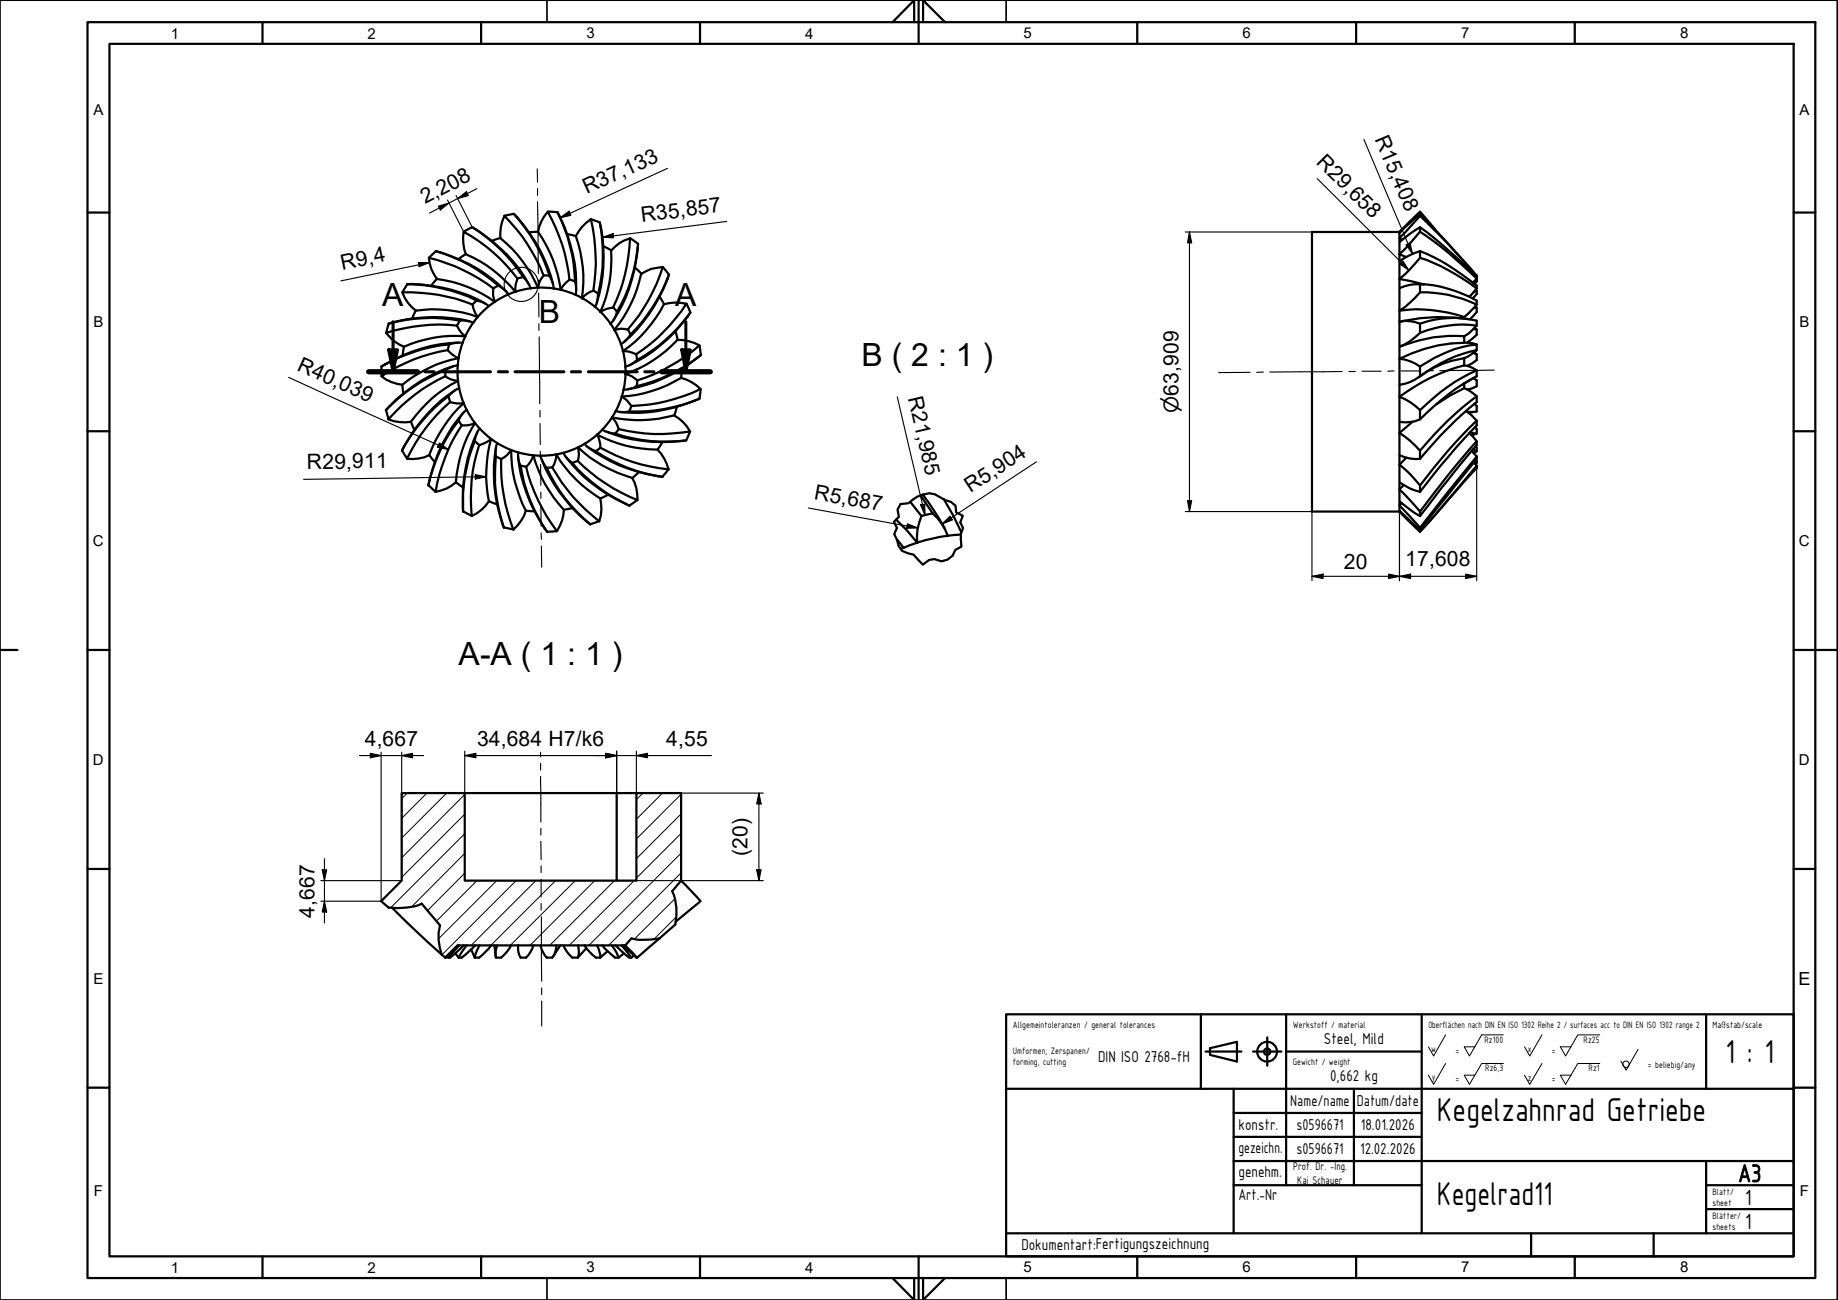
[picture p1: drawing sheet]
<svg xmlns="http://www.w3.org/2000/svg" width="420mm" height="297mm" viewBox="0 0 420 297" stroke-linecap="round" stroke-linejoin="round" font-family="sans-serif">
<!-- layer: Schraffur -->
<g fill="none" stroke="#000" stroke-width=".23">
<path d="M93.1 181.2l-1.3 1.3M97.6 181.2l-5.8 5.8M102.1 181.2l-10.3 10.3M106.2 199.5l-8.5 8.6M106.2 195l-12.2 12.2M106.2 190.5l-16.9 16.9M106.2 186l-14.4 14.5M106.2 181.5l-14.4 14.5M147 181.2l-1.5 1.5M151.4 181.2l-5.9 6M155.7 199.4l-16.6 16.6M155.7 194.9l-21.1 21.1"/>
<path d="M155.7 190.4l-10.2 10.2M155.7 186l-10.2 10.2M155.7 181.5l-10.2 10.2M109 201.2l-9.2 9.3M113.5 201.2l-13.2 13.3M118 201.2l-17 17M122.5 201.2l-14.8 14.8M127 201.2l-14.8 14.8M131.5 201.2l-14.9 14.8M136 201.2l-14.8 14.8M140.5 201.2l-14.8 14.8M145 201.2l-14.9 14.8"/>
<path d="M154.3 205.3l-9.3 9.3M154.6 209.5l-5.1 5.1"/>
</g>
<!-- layer: Sichtbare Kanten(CS) -->
<g fill="none" stroke="#000" stroke-width=".51">
<path d="M98 58.9a40.8 40.8 0 0 1 14.8 7 4.9 4.9 0 0 0 .4 3.1 29.1 29.1 0 0 0-13.3-5.3 8.7 8.7 0 0 1-1.9-4.8zM99.7 57.4l-1.6 1.5M106 52.9a38.7 38.7 0 0 1 12.3 10.8 5.5 5.5 0 0 0-.4 3 29.7 29.7 0 0 0-11.4-8.6 10.4 10.4 0 0 1-.5-5.2zM106.5 58l-1.7 1.2M108 51.9l-2 1M114.4 54.4l-1.9 .6M115.3 49.3a40.2 40.2 0 0 1 9 13.7 4.7 4.7 0 0 0-1.3 2.8 30.2 30.2 0 0 0-8.6-11.4 9.9 9.9 0 0 1 .9-5.1zM117.5 48.9a37.9 37.9 0 0 1 8.1 14.1 5.7 5.7 0 0 1 1 3M117.5 48.9a36.4 36.4 0 0 1 8.9 16M117.5 48.9l-2.2 .4M123 53l-2 .1M125.2 48.4a39.4 39.4 0 0 1 5 15.5 5.2 5.2 0 0 0-2 2.4 30.3 30.3 0 0 0-5.2-13.3 9.4 9.4 0 0 1 2.2-4.6z"/>
<path d="M125.3 48.3l2.2 .2M127.4 48.5a39.3 39.3 0 0 1 4 15.8 6.5 6.5 0 0 1 .2 3.1M127.4 48.5a37 37 0 0 1 4.3 17.9M129.7 53.5l2 .4M134 50.9l1.1-.8a42.6 42.6 0 0 1 .5 16.3 5.2 5.2 0 0 0-2.6 1.8 29.3 29.3 0 0 0-1.4-14.2l1.4-2.1zM135.1 50.1l2.1 .7M137.9 56.2l1.8 1M140.6 56.4l1-.9 1.1-.6 1.3-.4a39.9 39.9 0 0 1-3.9 15.8 6.1 6.1 0 0 0-2.9 1 29.2 29.2 0 0 0 2.5-14zM144 54.4l1.9 1.3M145.9 55.7a37.6 37.6 0 0 1-4.9 15.6 5.1 5.1 0 0 1-1.5 2.7M145.9 55.7a36.6 36.6 0 0 1-5.8 17.6M299.9 53h20v63.9h-20z"/>
<path d="M319.9 55.3l2.4-1.9 2.3-1.5a108.1 108.1 0 0 1 13 11.5v.3M319.9 53l.1 .1M321.4 58.7l-1.5-.6 1.3-1.2 3.4-4a83.4 83.4 0 0 1 13 10.8M322.4 50.5l-2.5 2.5M324.6 58.9a31.9 31.9 0 0 1-4.7 4.8l5.4 1.2M324.6 58.9a46.5 46.5 0 0 1 13 7M324.6 57.4a49.2 49.2 0 0 1 13 7.9v.6M324.6 57.4a17 17 0 0 0-4.7 2.3M324.6 49.3a185.9 185.9 0 0 1 13 13.7M324.6 48.9l2.2 2.1 9.7 10.8M324.6 49.3l-4.7 5.1 .6 .4M324.6 48.9l-4.7 4.3"/>
<path d="M324.6 48.9v.4M324.6 51.9v1M324.6 57.4v1.5M328 52.4l-3.4-4-4.7 4.6M88.3 76.1a40.6 40.6 0 0 1 16.2-1.7 5.5 5.5 0 0 0 1.9 2.4 29.2 29.2 0 0 0-14.1 2.4 9.2 9.2 0 0 1-4-3.1zM88.9 73.9l-.6 2.1M91.9 66.8a39.5 39.5 0 0 1 16.1 2.8 6.7 6.7 0 0 0 1.2 2.8 29.6 29.6 0 0 0-14.1-1.4 9.1 9.1 0 0 1-3.2-4.2zM92.3 79.2l-.3 2M93.1 64.9l-1.1 1.9M95.1 70.9l-.9 1.9M99.9 63.7l-1.3 1.5M102.7 78.7l-.3 1.3"/>
<path d="M104.8 78.3a35.8 35.8 0 0 0-17.6 5.4M105.2 73.2l-.7 1.2M105.7 78.3a6.3 6.3 0 0 0-3 .4 38.4 38.4 0 0 0-15.5 5M105.8 78.3a19.2 19.2 0 0 0-1.1 8.7M107.3 73.4a35.3 35.3 0 0 0-18.5 .6 36.8 36.8 0 0 1 16.4-.7 6.1 6.1 0 0 1 3 .5M109 68.6l-.9 .9M111 69.4a35.8 35.8 0 0 0-17.9-4.5 37.1 37.1 0 0 1 15.9 3.8 5.3 5.3 0 0 1 2.8 1.3M114 65.2l-1.2 .7M115.6 66.5a34.4 34.4 0 0 0-16-9.1 36.3 36.3 0 0 1 14.3 7.9 6.1 6.1 0 0 1 2.4 2M119.6 63.3l-1.3 .3M120.9 65a33.9 33.9 0 0 0-13-13.1 37.7 37.7 0 0 1 11.7 11.5l1 1.2 .7 1.3M121.3 65.9a19.2 19.2 0 0 0-15.5 12.4"/>
<path d="M121.3 65.9a19.2 19.2 0 0 1 20.8 24.7M124.3 62.9l1.3 .1M130.2 63.9l1.3 .4M135.6 66.4l1.1 .7M136.4 69.3a35.4 35.4 0 0 0 .7-18.5 37.8 37.8 0 0 1-.4 16.4 6.7 6.7 0 0 1-.7 3M140.2 70.3l.9 1M142.7 78.1a35.4 35.4 0 0 0 10.2-15.3 38.7 38.7 0 0 1-8.8 13.7 6.6 6.6 0 0 1-2.2 2.2M143.6 75.2l.5 1.2M145.2 61.1l1.4 1.4M146.6 62.6a8.8 8.8 0 0 1 4.9-1.6 40.2 40.2 0 0 1-8 14.3 4.9 4.9 0 0 0-3.1 .1 30.2 30.2 0 0 0 6.2-12.8zM150.8 67.8l1 1.7M151.5 61l1.4 1.7"/>
<path d="M151.8 69.5a10.5 10.5 0 0 1 5.1-.1 40.4 40.4 0 0 1-11.5 11.5 5.7 5.7 0 0 0-3-.7 29.7 29.7 0 0 0 9.4-10.7zM154.4 75.7l.5 1.9M156.9 69.4l.9 2M159.9 78.9l.3 2.2M319.9 71a21.5 21.5 0 0 0 4.7-4.2 28 28 0 0 1 13 2.8l-2.9 2.8a33.2 33.2 0 0 0-14.8-1.4zM319.9 65.8a14.1 14.1 0 0 1 9.5-.3l1.6 .5a31.2 31.2 0 0 1 6.6 2.7v.9M324.2 64.9h1.4M324.6 74a23.2 23.2 0 0 1 13-.7v1.1M324.6 76.1a13.6 13.6 0 0 1-4.7 3.1M324.6 64.9v1.9M324.6 74v2.1M334.7 76.8a32 32 0 0 0-14.5 2.3"/>
<path d="M334.7 72.4v.4M334.7 76.8v1.5M337.1 74.9l.5 .4-.7-.1M337.2 70l.4 .3-.7 .1M337.3 66.2l.3 .2-.7 .3M337.4 63.8l.2 .1M337.6 74.4a26.2 26.2 0 0 0-13 1.7M337.6 70.3v1l-1.6 1.6a42.3 42.3 0 0 0-16.1 .6 8 8 0 0 1 4.7 .5M337.6 74.4l-1.4 1.4-1.5 1M337.6 65.9l-1.7 1.9M337.6 63l-.2 .2zM337.6 75.3v1.2l-2.2 1.8"/>
<path d="M337.6 63.9v.4l-.5 .6M337.6 66.4v.8l-.9 1M337.6 78.7v1.3M337.6 63.7l-.9 .9M337.6 63.9l-.7 .5M87.2 86a38.5 38.5 0 0 1 15.2-6 6.6 6.6 0 0 0 2.4 1.8 29.7 29.7 0 0 0-12.9 6.1 9.4 9.4 0 0 1-4.7-1.9zM87.2 83.7v2.2M88.2 93.7l.6 2.1M91.7 92.8a38 38 0 0 1 10.1-6.8 5.4 5.4 0 0 0 2.9 1 29.2 29.2 0 0 0-10.8 9.4 9.9 9.9 0 0 1-5.1-.6zM92 87.9l.2 2M93.9 96.4l.8 1.8M101.4 93.2l1.5-1.3a6.6 6.6 0 0 0 3.1 .2 31.1 31.1 0 0 0-7.9 11.9 9.2 9.2 0 0 1-5.1 .8 40.1 40.1 0 0 1 8.4-11.6z"/>
<path d="M101.8 84.6v1.3M102.5 90.5l.4 1.3M104.6 83.5a6.4 6.4 0 0 0-2.8 1.1 37.3 37.3 0 0 0-13.6 9.1 36.2 36.2 0 0 1 15.4-10M104.7 87a19.2 19.2 0 0 0 3.9 9.6M104.8 96.1l.7 1.1M105 88.7a6.6 6.6 0 0 0-2.5 1.8 38.8 38.8 0 0 0-10.6 12.5 36.3 36.3 0 0 1 12.2-13.9M105.5 97.2a40.1 40.1 0 0 0-5.9 15.2M106.7 93.6a5.5 5.5 0 0 0-1.9 2.5 36.7 36.7 0 0 0-6.9 14.8 35.8 35.8 0 0 1 8-16.6M108.6 96.6l1 1.3M108.6 96.6a29.6 29.6 0 0 0-4.4 13.6 8.7 8.7 0 0 1-4.6 2.2M108.6 96.6a5.3 5.3 0 0 1-3.1 .6M109.6 97.9a6.4 6.4 0 0 0-1.1 2.9 36.7 36.7 0 0 0-2.6 16.1 36.6 36.6 0 0 1 3.2-18.1"/>
<path d="M109.6 97.9l1.8 1.7 2.3 1.6M136.5 99.3a29.4 29.4 0 0 0 13.8 3.4 10.3 10.3 0 0 1 2.5 4.5 38.5 38.5 0 0 1-15.6-4.9 5.8 5.8 0 0 0-.7-3zM137.7 98.2a5.9 5.9 0 0 0 2.9 .8 36.4 36.4 0 0 0 16.2 1.6 35.4 35.4 0 0 1-18.2-2M139.9 95.4a30 30 0 0 0 14.2-.5 8.9 8.9 0 0 1 3.6 3.7 39.2 39.2 0 0 1-16.3-.6 5.3 5.3 0 0 0-1.5-2.6zM140.7 93.9a6.4 6.4 0 0 0 3.1 .1 38.3 38.3 0 0 0 16.1-2.9 37.4 37.4 0 0 1-18.2 3.1M141.5 98l-.8 1.1M142.1 90.6a30 30 0 0 0 13.6-4.3 9.8 9.8 0 0 1 4.4 2.6 39.2 39.2 0 0 1-15.8 3.9M142.1 90.6a6 6 0 0 1 2.2 2.2M142.1 90.6a19.2 19.2 0 0 1-28.4 10.6M142.9 85.5a29.6 29.6 0 0 0 12-7.9 10.8 10.8 0 0 1 5 1.3 41 41 0 0 1-14.2 8 5.1 5.1 0 0 0-2.8-1.4zM143.5 88.9a36.5 36.5 0 0 0 16.7-7.8 38.4 38.4 0 0 1-14.7 7.2 6.3 6.3 0 0 1-3 .7M143.8 83.5a36.1 36.1 0 0 0 14-12.1 38.2 38.2 0 0 1-12.2 10.9 6.1 6.1 0 0 1-2.7 1.5"/>
<path d="M144.4 92.8l-.6 1.2M145.4 80.9l.2 1.3M145.7 86.9l-.2 1.3M154.7 92.9l-.5 2M155.8 84.3l-.1 2M157.8 98.5l-.9 2.1M160.2 88.9l-.3 2.2M319.9 82a32.2 32.2 0 0 1 16.6-3.6l1.1 .3a28.9 28.9 0 0 0-13 5 10 10 0 0 0-4.7-1.7zM324.6 95.8a8.1 8.1 0 0 1-4.7 .6M324.6 83.7v2.3M324.6 93.7v2.1M334.7 88.7l-3.2 1.6-3.1 2.1"/>
<path d="M334.7 83.5a41.9 41.9 0 0 0-14.8 7.2 13.2 13.2 0 0 1 4.7 3M334.7 88.7l1.5 .8 1.4 1a74.1 74.1 0 0 0-13 12.5 20.7 20.7 0 0 0-4.7-4.1l3-2.5M334.7 83.5a6.4 6.4 0 0 1 2.9 1.1M334.7 81.8l1.5-.7 1.4-1.1a35 35 0 0 0-14.1 6.7l-1.2 .6-2.4 .6M334.7 81.8a22.1 22.1 0 0 0-10.4 4.4M334.7 81.8v1.7M334.7 87.6v1.1M335.2 93.9l1.2 1 1.2 1.2M335.9 98.9l1.7 1.9a223.4 223.4 0 0 0-13 16.1l-4.7-5.1 1-.9M336 98.7l1.6 .3M336.7 94.2h-1.1M336.9 86.4l.7 .5v1.4l-1.1 .5-1.1 .2"/>
<path d="M336.9 80.6l.7 .3-.7-.3M337.1 92.3l.5 .5v1.2l-2.2 .1M337.2 97.6l.4 .4v1M337.6 96.1v1.1a181 181 0 0 0-13 15.2M337.6 96.1a118.2 118.2 0 0 0-13 14.8M337.6 90.5v1.4a93.5 93.5 0 0 0-13 12.9 8.7 8.7 0 0 1-4.7-.8M337.6 86a53.6 53.6 0 0 0-13 9.8M337.6 84.6a43.6 43.6 0 0 0-13 9.1M337.6 80.9v1.4l-2.2 1.3M337.6 84.6v1.4M337.6 86l-3.2 1.8M337.6 99l-1.2 .5"/>
<path d="M91.9 102.9l1.2 1.9M98 110.9l1.6 1.5M98.1 104l1.3 1.6M104.2 110.2l1.7 1.2M105.9 116.9l2 1M108.5 100.8l1 .9M109.5 101.7l1.5-.6 1.3-.8a30.9 30.9 0 0 0-.5 14.2 9.1 9.1 0 0 1-4 3.4 38.6 38.6 0 0 1 1.7-16.2zM111.8 114.5l1.9 .7M113.4 104.3l1.2 .6M113.7 101.3a5.3 5.3 0 0 0-.4 3 37 37 0 0 0 1.9 16.3 35 35 0 0 1-1.8-18.4M114.6 104.9a5.4 5.4 0 0 0 2.2-2 29.8 29.8 0 0 0 3.4 13.8 9.4 9.4 0 0 1-2.9 4.3 41 41 0 0 1-2.7-16.1zM118.4 103.4a5.6 5.6 0 0 0 .6 3 36.6 36.6 0 0 0 6.1 15.1"/>
<path d="M118.4 104.4a35.7 35.7 0 0 0 6.7 17.1M119 106.4l1.3 .2M120.2 116.7l2 .2M121.9 104.1a29.5 29.5 0 0 0 7 12.4 9.8 9.8 0 0 1-1.6 4.9 40.8 40.8 0 0 1-7-14.7 5.7 5.7 0 0 0 1.6-2.6zM123.6 104.1a6.2 6.2 0 0 0 1.4 2.8 36.6 36.6 0 0 0 9.9 12.9M123.9 105.1a35 35 0 0 0 11 14.7M126.3 106.8l-1.3 .1M127.2 103.8a29.3 29.3 0 0 0 10 10.1 9.2 9.2 0 0 1-.2 5.2 40.3 40.3 0 0 1-10.8-12.3 5.6 5.6 0 0 0 1-3zM128.8 103.5a6.4 6.4 0 0 0 2 2.3 39.6 39.6 0 0 0 13.1 9.8 36.7 36.7 0 0 1-14.6-11.3M130.9 116.1l-2 .4M132.1 105.3l-1.2 .5M132.1 102.2a29.3 29.3 0 0 0 12.4 7 9.4 9.4 0 0 1 1.2 5.1 42 42 0 0 1-13.6-9 5.6 5.6 0 0 0 0-3.1z"/>
<path d="M133.6 101.4a5.6 5.6 0 0 0 2.6 1.7 36.3 36.3 0 0 0 15.2 5.9M134.3 102.1a34.7 34.7 0 0 0 17.1 6.9M137 119.1l-2.1 .7M137.3 102.3l-1.1 .8M139.1 113l-1.9 .9M145.7 114.2l-1.8 1.3M146.1 107.8l-1.5 1.4M151.4 101l-1 1.7M152.8 107.2l-1.4 1.7M208.1 114.7l2.5 3.2M210.4 113.2l2.8 4.1a12 12 0 0 1 3.5 5.2M210.6 117.9a11.9 11.9 0 0 0-.9 6.1l-2.3-2.7-2.5-2.6"/>
<path d="M210.9 113l2.7 3.8 2.3 3.8M213.3 117.3l-2.6 .6M215.8 114.1l2.1 3.7 1.9 3.9M319.9 116.7l4.7 4.3M319.9 110.2a12.8 12.8 0 0 0 4.7 2.2M319.9 116.9l2.6 2.5M320 116.8l-.1 .1M320.4 115l-.5 .5 4.7 5.1M321.5 104.6l-1.6 1.6a27.9 27.9 0 0 1 4.7 4.7M324.6 103v1.8M324.6 110.9v1.5M324.6 116.9v1"/>
<path d="M336.4 103l1.2 1.3M336.7 102.7l.9 .4M336.9 105.7l.7 .7M337.1 105.5l.5 .3-.4 .2M337.3 102l.3 .3v.8M337.4 105.1l.2 .2v.5M337.4 106.8l.2 .1M337.5 106.7l.1 .2M337.6 106.4v.3l-11.1 12.8M337.6 106.4l-13 15.1-4.7-4.6M337.6 104.3v.6l-13 16.1M337.6 104.3l-13 16.3"/>
<path d="M337.6 100.8v.9l-5 5.9-8 10.3-1.1-.6-3.6-2.8M337.6 103.1l-.7 .5M337.6 106.9l-2.6 2.8M115.2 120.5l2.2 .5M127.3 121.4l-2.2 .1M205.4 123.6l-.4-.2 1.6 1.8M219.7 122.1a38.4 38.4 0 0 0-13.7 3.3M324.6 120.6v.4M106.2 181.2h39.3M141 181.2v20M89.7 207.4l5.4 5.3 5.9 5.4M102.2 218.5l.3 .3"/>
<path d="M104.1 217.8l.7 1M104.7 216l-2.9 2.8M105 216l-2.5 2.8M106 216l-2.3 2.2-.8 .6h-.4M106.7 216l-1.9 2.8M107.7 216.9l.8 1.9M108.6 216l-3.1 2.8h-.7M109.6 216l-.7 1.5-.4 1.3M112.3 216l-.6 .8-2.2 2h-1M113 216l.3 2.6M113.7 216a4.7 4.7 0 0 0-.4 2.8h1.3a8.8 8.8 0 0 0 2.2-2.8M121.9 216a6.8 6.8 0 0 1-1.6 2.8h-1.3a4.5 4.5 0 0 1-.6-2.8v.2"/>
<path d="M123.6 216a6.2 6.2 0 0 0 1.4 2.8h1.2a4.8 4.8 0 0 0 1-2.8M128.1 216l-1.6 2.5M128.8 216a7.9 7.9 0 0 0 2 2.8h1.3M132.1 216a4.5 4.5 0 0 1 0 2.8M133.6 216l1.1 1.5 1.5 1.3h1M134 216.6l-1.9 2.2M136.5 216l.7 2.2v.6M137.7 216l2.9 2.8h.8M138.9 217.3l-1.7 1.5M139.9 216l.9 1.5 .6 1.3M140.7 216l2.3 2.2 .8 .6h.5M142.1 216l2.2 2.8"/>
<path d="M142.5 216l3 2.8h.2M142.6 217.9l-1.2 .9M144.9 218.3l-.6 .5M150.7 214.4l-1.9 .3a12 12 0 0 1-4.5-.3l-1.4 1.6h-38.3l-2.8 2.8-.8-.7M150.7 214.4l3.7-3.1a12.4 12.4 0 0 0-.7-7.7l2-2.4v-20h-10.2v20h-39.3v-20h-14.4v20l-4.7 4.7 1.7 1.5a15.4 15.4 0 0 0 7.6-.9l4.2 4.9a11.2 11.2 0 0 0 .4 6.7M150.7 214.4l-5 4.4-2.8-2.8M155.7 201.2l4.4 4.7-5.7 4.7"/>
</g>
<g fill="#000">
<circle cx="319.9" cy="53" r=".25"/>
<circle cx="101.8" cy="218.8" r=".25"/>
</g>
<!-- layer: Bruchlinien(HTW) -->
<path d="M205.9 115.2l1.7-.2 .5-.3a7.9 7.9 0 0 1 4.3-2l1.3 .3 2.4 1.3 1.3 .4 1 .9 .2 1.5 1.5 .7-.6 1.6 .7 1.2a3.7 3.7 0 0 0-.6 2.7l.2 1.6-1.4 .8a3.2 3.2 0 0 1-4.8 2l-1.2 .2-1.5 1.1-2-2.3-1.4-.3a3.3 3.3 0 0 1-2.5-3.1l-.6-1.3 .6-1.4-.7-1.4 1.2-1.1-.3-1.7z" fill="none" stroke="#000" stroke-width=".51"/>
<!-- layer: Schnittansichtslinien(CS) -->
<g fill="none" stroke="#000" stroke-width=".7">
<path d="M88.8 79.9h2.1l-1 5zM89.9 73.5v11.4M155.8 79.9h2l-1 5zM156.8 73.5v11.4M84.3 84.9h11.1M97.2 84.9h2.1M101 84.9h11.1M113.9 84.9h2.1M117.7 84.9h11.2M130.6 84.9h2.1M134.5 84.9h11.2M147.4 84.9h2.1"/>
<path d="M151.3 84.9h11.1"/>
</g>
<path d="M84.3 84.9h11.1M151.3 84.9h11.1" fill="none" stroke="#000" stroke-width="1.2"/>
<path d="M88.8 79.9h2.1l-1 5zM155.8 79.9h2l-1 5z" fill="#000"/>
<!-- layer: Detailkreislinien(HTW) -->
<circle cx="119.2" cy="65" r="3.9" fill="none" stroke="#000" stroke-width=".25"/>
<!-- layer: Skizziergeometrie(CS) -->
<g fill="none" stroke="#000" stroke-width=".51">
<path d="M20 5.1h395v286.9h-395zM25 10h385v277.1h-385zM60 5.1v4.9M110 5.1v4.9M160 5.1v4.9M204 5.1l5-5.1v5.1M210 0v10M211 5.1v-5.1l5 5.1M260 5.1v4.9M310 5.1v4.9M360 5.1v4.9M20 48.6h5"/>
<path d="M410 48.6h5M20 98.5h5M410 98.5h5M0 148.5h4M20 148.5h5M410 148.5h10M20 198.6h5M410 198.6h5M20 248.5h5M410 248.5h5M60 287.1v4.9M110 287.1v4.9"/>
<path d="M160 287.1v4.9M204 292l5 5v-5M210 287.1v9.9M211 292v5l5-5M260 287.1v4.9M310 287.1v4.9M360 287.1v4.9"/>
</g>
<path d="M0 0h420v297h-420zM125 0v5.1M230 0v5.1M125 292v5M230 292v5" fill="none" stroke="#000" stroke-width=".38"/>
<!-- layer: Titel (ISO) -->
<g fill="none" stroke="#000" stroke-width=".51">
<path d="M230 231.8h180v55.3h-180zM274.5 231.8v17M276.6 239.5l6.2-1.5v4.6l-6.2-1.6zM289.7 237v6.5M294 231.8v39M325 231.8v50M390 231.8v17M230 248.8h180M275.6 240.3h8.2M282 259.8h43M282 254.3h43M282 248.8v33"/>
<path d="M286.4 240.3h6.5M294 240.3h31M309.5 248.8v22M282 270.8h43M282 265.3h128M390 276.3h20M390 270.8h20M390 265.3v16.5M230 281.8h180M350 281.8v5.3M378 281.8v5.3"/>
<circle cx="289.7" cy="240.3" r="2.25"/>
<circle cx="289.7" cy="240.3" r=".73"/>
</g>
<g fill="none" stroke="#000" stroke-width=".23">
<path d="M330.5 236.5l-2.8 4.8-1.2-2.1M343.7 236.5h-5l-2.8 4.8-1.2-2.1h2.4M352.5 236.5l-2.8 4.8-1.2-2.1M365.7 236.5h-5l-2.8 4.8-1.2-2.1h2.5M374.5 239.8l-2.8 4.7-1.2-2.1M330.5 243l-2.8 4.8-1.2-2.1M343.7 243h-5l-2.8 4.8-1.2-2.1h2.4M352.5 243l-2.8 4.8-1.2-2.1M365.7 243h-5l-2.8 4.8-1.2-2.1h2.5"/>
<circle cx="371.7" cy="243.2" r=".73"/>
</g>
<g fill="none" stroke="#000" stroke-width=".25">
<path d="M152.6 38.5l-24.6 11.3M311.8 31.9l11.1 26.1M95.6 60h2.6l-2.4 .9zM98.2 60l-20.3 4.2M100.2 47.1l2.4-.7-2 1.6zM102.3 45.7l3.7 7.2M104.3 44.7l3.6 7.2M104.6 45.4l2-1.6 .5 .9zM109 43.1l-10.8 5.6M128 49.8l2.1-1.6 .4 1zM137.7 54.2l2.4-.8 .2 .9zM166.1 50.6l-28.4 3.6"/>
<path d="M271 53h28.9M271.9 53l.5 2.5h-.9zM271.9 53v63.9M301.1 40.8l21 21M320.7 59.6l1.4 2.2-2.1-1.5zM321.4 55.9l.9-.4 .6 2.5zM66 86.2l36.5 16.5M205.1 90.7l6.4 27M100.5 101.2l2 1.5-2.5-.5zM108.6 108.4l2.5 .6-2.5 .5zM111.1 109l-41.7 .5M184.8 116.1l25 4.5"/>
<path d="M207.5 119.7l2.3 .9-2.5 .1zM210.4 115.4l1-.2 .1 2.5zM215.3 119.7l1.9-1.7 .5 .8zM236.9 105.5l-21.6 14.2M271 116.9h28.9v15.8M271.5 114.4h.9l-.5 2.5zM319.9 116.9v15.8M337.6 106.9v25.8M299.9 131.7l2.6-.5v1zM299.9 131.7h37.7M317.4 131.2l2.5 .5-2.5 .5zM319.9 131.7l2.6-.5v1z"/>
<path d="M335 131.2l2.6 .5-2.6 .5zM82.2 172.6h14.6M84.6 172.1l2.5 .5-2.5 .6zM87.1 171.9v34h-13.8M91.8 172.6l2.5-.5v1.1zM91.8 171.9v29.3h-18.5M106.2 172.6l2.6-.5v1.1zM106.2 172.6h56.4M106.2 171.6v9.6M138.4 172.1l2.6 .5-2.6 .6zM141 171.6v9.6M145.5 172.6l2.5-.5v1.1z"/>
<path d="M145.5 171.6v9.6h29M73.7 198.7h1l-.5 2.5zM74.2 196.2v14.7M173 198.7h1l-.5 2.5zM173.5 181.2l.5 2.5h-1zM173.5 181.2v20M74.2 205.9l.5 2.5h-1zM145.5 201.2h29"/>
</g>
<g fill="#000">
<path d="M100.2 47.1l2.4-.7-2 1.6zM104.6 45.4l2-1.6 .5 .9zM128 49.8l2.1-1.6 .4 1zM137.7 54.2l2.4-.8 .2 .9zM271.9 53l.5 2.5h-.9zM321.4 55.9l.9-.4 .6 2.5zM95.6 60h2.6l-2.4 .9zM320.7 59.6l1.4 2.2-2.1-1.5zM100.5 101.2l2 1.5-2.5-.5zM108.6 108.4l2.5 .6-2.5 .5zM210.4 115.4l1-.2 .1 2.5zM215.3 119.7l1.9-1.7 .5 .8z"/>
<path d="M271.5 114.4h.9l-.5 2.5zM207.5 119.7l2.3 .9-2.5 .1zM299.9 131.7l2.6-.5v1zM317.4 131.2l2.5 .5-2.5 .5zM319.9 131.7l2.6-.5v1zM335 131.2l2.6 .5-2.6 .5zM84.6 172.1l2.5 .5-2.5 .6zM91.8 172.6l2.5-.5v1.1zM106.2 172.6l2.6-.5v1.1zM138.4 172.1l2.6 .5-2.6 .6zM145.5 172.6l2.5-.5v1.1zM73.7 198.7h1l-.5 2.5z"/>
<path d="M173 198.7h1l-.5 2.5zM173.5 181.2l.5 2.5h-1zM74.2 205.9l.5 2.5h-1z"/>
</g>
<!-- layer: Mittellinie(HTW) -->
<g fill="none" stroke="#000" stroke-width=".25">
<path d="M122.8 38.6l.1 3M122.9 46.1l.2 16.4M122.9 43.1v1.5M123.1 67l.1 5.4M123.1 64v1.5M123.2 74v1.5M123.3 76.9l.1 15.4M123.4 96.8l.1 4.8M123.4 93.8v1.5M285.8 85.1h-7.2M288.8 85l-1.5 .1M306.8 84.9l-16.5 .1"/>
<path d="M308.4 84.9h1.4M311.3 84.8h4.4M318.7 84.8h-1.5M320.2 84.8h4.4M326.1 84.7h1.6M341.6 84.6l-12.5 .1M123.5 103.1v1.5M123.6 106.1v4.8M123.6 112.4v1.5M123.6 115.4l.1 4.9M123.7 121.8l.1 1.4M123.8 124.8v4.8"/>
<path d="M123.6 178.7v9.1M123.6 171.9v1.1M123.6 174.4v1.5M123.6 177.4v1.4M123.6 189.3v1.5M123.6 192.3l.1 4.1M123.7 197.9v1.5M123.7 200.9v4.1M123.7 206.4v1.5M123.8 209.5v14.7M123.8 225.7v1.6M123.8 228.7v5.7"/>
</g>
<g font-size="8.1">
<text x="394.5" y="242.9">1 : 1</text>
<text x="328.5" y="256.1">Kegelzahnrad Getriebe</text>
<text x="328.5" y="275.4">Kegelrad11</text>
</g>
<g font-size="7.3">
<text x="87.4" y="70">A</text>
<text x="154.4" y="70">A</text>
<text x="123.2" y="73.8">B</text>
<text x="196.9" y="83.7">B ( 2 : 1 )</text>
<text x="104.8" y="151.9">A-A ( 1 : 1 )</text>
</g>
<text font-size="6.1" x="397.3" y="270.1">A3</text>
<g font-size="5.4">
<text x="399" y="275.3">1</text>
<text x="399" y="280.8">1</text>
</g>
<g font-size="4.8">
<text x="314.2" y="31.7" transform="rotate(67 314.2 31.7)">R15,408</text>
<text x="300.7" y="37.2" transform="rotate(45 300.7 37.2)">R29,658</text>
<text x="97.2" y="46.7" transform="rotate(-27 97.2 46.7)">2,208</text>
<text x="134.1" y="44.4" transform="rotate(-25 134.1 44.4)">R37,133</text>
<text x="146.7" y="50.7" transform="rotate(-7 146.7 50.7)">R35,857</text>
<text x="78.2" y="61.8" transform="rotate(-12 78.2 61.8)">R9,4</text>
<text x="67.7" y="84.5" transform="rotate(24 67.7 84.5)">R40,039</text>
<text x="207.5" y="90.9" transform="rotate(77 207.5 90.9)">R21,985</text>
<text x="70.2" y="107.2" transform="rotate(-1 70.2 107.2)">R29,911</text>
<text x="186" y="114" transform="rotate(10 186 114)">R5,687</text>
<text x="221.9" y="112.7" transform="rotate(-33 221.9 112.7)">R5,904</text>
<text x="307.2" y="130">20</text>
<text x="321.2" y="129.4">17,608</text>
<text x="83.4" y="170.4">4,667</text>
<text x="109.1" y="170.4">34,684 H7/k6</text>
<text x="152.3" y="170.4">4,55</text>
<text x="170.9" y="195.6" transform="rotate(-90 170.9 195.6)">(20)</text>
<text x="71.9" y="209.7" transform="rotate(-90 71.9 209.7)">4,667</text>
</g>
<text font-size="4.6" x="269.4" y="94.4" transform="rotate(-90 269.4 94.4)">⌀63,909</text>
<text font-size="4.1" x="411.1" y="225">E</text>
<g font-size="3.9">
<text x="302.6" y="238.6">Steel, Mild</text>
<text x="251" y="242.6">DIN ISO 2768-fH</text>
<text x="304" y="246.9">0,662 kg</text>
<text x="295" y="252.8">Name/name</text>
<text x="310.1" y="252.8">Datum/date</text>
<text x="283.1" y="258.3">konstr.</text>
<text x="283.1" y="263.4">gezeichn.</text>
<text x="296.4" y="258.3">s0596671</text>
<text x="296.4" y="263.8">s0596671</text>
<text x="310.9" y="263.8">12.02.2026</text>
<text x="311.1" y="258.3">18.01.2026</text>
<text x="283.1" y="268.9">genehm.</text>
<text x="283.1" y="274.2">Art.-Nr</text>
<text x="233.5" y="285.7">Dokumentart:Fertigungszeichnung</text>
</g>
<g font-size="3.4">
<text x="39.1" y="8.8">1</text>
<text x="84" y="8.8">2</text>
<text x="134" y="8.7">3</text>
<text x="184" y="8.8">4</text>
<text x="234" y="8.7">5</text>
<text x="284" y="8.7">6</text>
<text x="334" y="8.7">7</text>
<text x="384" y="8.7">8</text>
<text x="21.3" y="26.3">A</text>
<text x="411.4" y="26.3">A</text>
<text x="21.3" y="74.8">B</text>
<text x="411.4" y="74.8">B</text>
<text x="21.2" y="124.8">C</text>
<text x="411.2" y="124.8">C</text>
<text x="21.2" y="174.8">D</text>
<text x="411.2" y="174.8">D</text>
<text x="21.3" y="224.8">E</text>
<text x="21.5" y="273.3">F</text>
<text x="411.4" y="273.3">F</text>
<text x="39.1" y="290.8">1</text>
<text x="84" y="290.8">2</text>
<text x="134" y="290.8">3</text>
<text x="184" y="290.8">4</text>
<text x="234" y="290.8">5</text>
<text x="284" y="290.8">6</text>
<text x="334" y="290.8">7</text>
<text x="384" y="290.8">8</text>
</g>
<g font-size="2.7">
<text x="295.6" y="267.3">Prof. Dr. -Ing.</text>
<text x="296.5" y="270.6">Kai Schauer</text>
</g>
<g font-size="2.3">
<text x="231.5" y="234.8">Allgemeintoleranzen / general tolerances</text>
<text x="295.5" y="234.8">Werkstoff / material</text>
<text x="326.5" y="234.8">Oberflächen nach DIN EN ISO 1302 Reihe 2 / surfaces acc to DIN EN ISO 1302 range 2</text>
<text x="339.3" y="238.3">Rz100</text>
<text x="362" y="238.3">Rz25</text>
<text x="391.5" y="234.8">Maßstab/scale</text>
<text x="231.5" y="240.8">Umformen, Zerspanen/</text>
<text x="231.5" y="243.3">forming, cutting</text>
<text x="295.5" y="243.3">Gewicht / weight</text>
<text x="327.2" y="240.4">w</text>
<text x="332.7" y="240.8">=</text>
<text x="339.5" y="244.7">Rz6,3</text>
<text x="349.2" y="240.4">x</text>
<text x="354.7" y="240.8">=</text>
<text x="363.2" y="244.8">Rz1</text>
<text x="376.7" y="244">= beliebig/any</text>
<text x="327.3" y="246.7">y</text>
<text x="332.7" y="247.3">=</text>
<text x="349.2" y="246.9">z</text>
<text x="354.7" y="247.3">=</text>
<text x="391.5" y="273">Blatt/</text>
<text x="391.5" y="275.6">sheet</text>
<text x="391.5" y="278.4">Blätter/</text>
<text x="391.5" y="281.1">sheets</text>
</g>
</svg>
